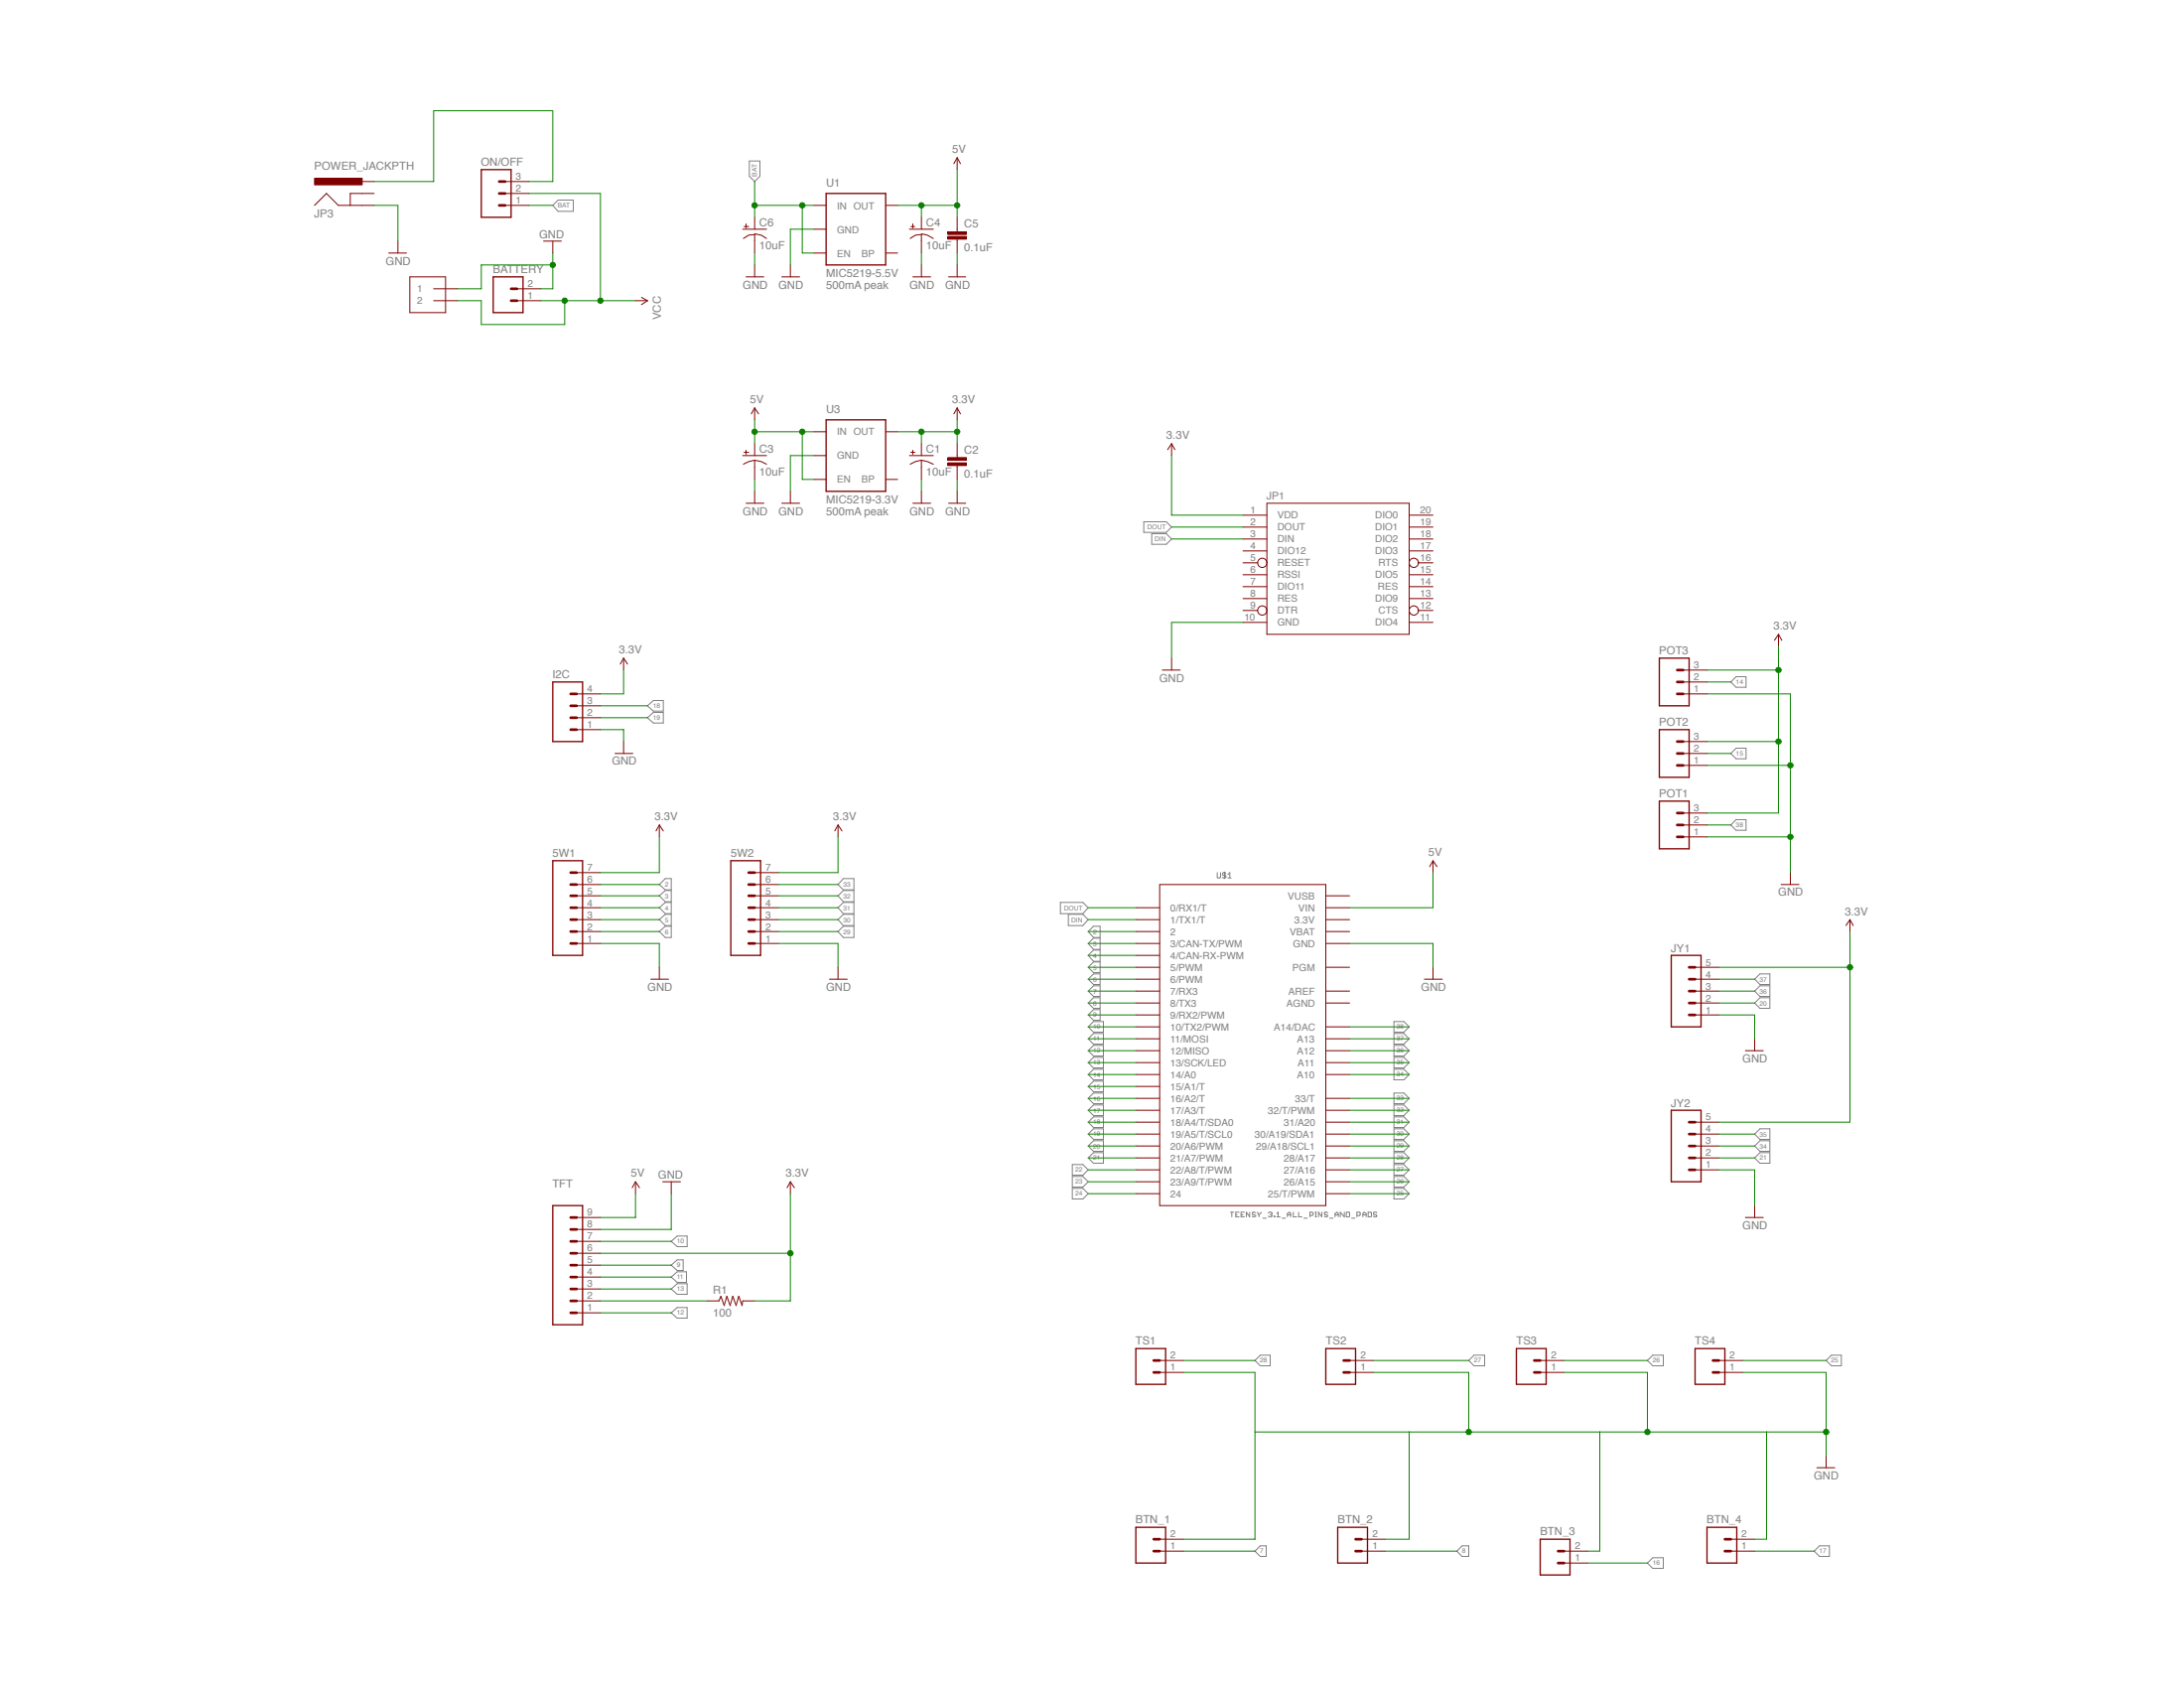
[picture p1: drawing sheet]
<svg xmlns="http://www.w3.org/2000/svg" width="279mm" height="216mm" viewBox="0 0 279 216" stroke-linecap="round" stroke-linejoin="round" font-family="sans-serif">
<g fill="none" stroke="#808080" stroke-width=".13">
<path d="M71.4 25.6h1.9v1.4h-1.9l-.7-.7zM95.9 20.6h1.3v1.9l-.7 .7-.6-.7zM146.3 66.7h2.9l.7 .7-.7 .7h-2.9zM147.3 68.3h1.9l.7 .6-.7 .7h-1.9zM82.8 90.3l.8-.7h1.3v1.4h-1.3zM82.8 91.8l.8-.7h1.3v1.4h-1.3zM221.4 87.2l.7-.6h1.3v1.3h-1.3zM221.4 96.4l.7-.7h1.3v1.3h-1.3zM84.3 116.1l.8-.7h.8v1.5h-.8zM84.3 117.6l.8-.7h.8v1.5h-.8zM84.3 119.1l.8-.6h.8v1.4h-.8zM84.3 113.1l.8-.7h.8v1.4h-.8z"/>
<path d="M84.3 114.6l.8-.7h.8v1.4h-.8zM107.2 116.1l.7-.7h1.3v1.5h-1.3zM107.2 117.6l.7-.7h1.3v1.5h-1.3zM107.9 118.5h1.3v1.4h-1.3l-.7-.8zM107.9 112.4h1.3v1.4h-1.3l-.7-.7zM107.9 113.9h1.3v1.4h-1.3l-.7-.7zM135.7 115.4h2.8l.7 .7-.7 .8h-2.8zM136.7 116.9h1.8l.7 .7-.7 .8h-1.8zM139.2 119.1l.7-.6h.8v1.4h-.8zM139.9 120h.8v1.4h-.8l-.7-.7zM155.7 111.6v.6l.1 .1 .3-.1v-.6M156.7 111.5v.9"/>
<path d="M156.8 111.8l-.1-.2h-.2l-.1 .3 .3 .1 .1 .2-.1 .1-.3-.1M157.1 112.3h.4M157.1 111.9l.2-.3v.7M221.4 105.5l.7-.7h1.3v1.4h-1.3zM139.2 129.8l.7-.7h.8v1.4h-.8zM139.2 128.3l.7-.7h.8v1.4h-.8zM139.2 132.9l.7-.7h1.3v1.3h-1.3zM139.2 134.4l.7-.7h1.3v1.4h-1.3zM139.2 135.9l.7-.7h1.3v1.4h-1.3zM139.2 137.4l.7-.6h1.3v1.3h-1.3zM139.2 123.7l.7-.7h.8v1.4h-.8zM139.2 125.2l.7-.6h.8v1.3h-.8z"/>
<path d="M139.2 126.8l.7-.7h.8v1.3h-.8zM139.2 139l.7-.7h1.3v1.3h-1.3zM139.9 130.7h1.3v1.3h-1.3l-.7-.7zM139.9 121.5h.8v1.5h-.8l-.7-.8zM178.3 130.7h1.3l.7 .6-.7 .7h-1.3zM178.3 132.2h1.3l.7 .7-.7 .6h-1.3zM178.3 133.7h1.3l.7 .7-.7 .7h-1.3zM178.3 135.2h1.3l.7 .7-.7 .7h-1.3zM178.3 136.8h1.3l.7 .6-.7 .7h-1.3zM178.3 139.8h1.3l.7 .7-.7 .7h-1.3zM225.1 127.6h1.3v1.4h-1.3l-.6-.7zM225.1 124.6h1.3v1.3h-1.3l-.6-.7z"/>
<path d="M225.1 126.1h1.3v1.3h-1.3l-.6-.6zM85.9 158.8l.7-.7h1.3v1.3h-1.3zM137.2 150.5h1.3l.7 .7-.7 .6h-1.3zM137.2 152h1.3l.7 .7-.7 .7h-1.3zM137.2 148.9h1.3l.7 .7-.7 .7h-1.3zM139.2 148.1l.7-.7h1.3v1.4h-1.3zM139.2 145.1l.7-.7h1.3v1.3h-1.3zM139.2 146.6l.7-.7h1.3v1.4h-1.3zM139.2 142l.7-.7h1.3v1.4h-1.3zM139.2 140.5l.7-.7h1.3v1.4h-1.3zM139.2 143.5l.7-.6h1.3v1.3h-1.3zM157.4 155h.4"/>
<path d="M157.6 155v.6M158.1 155.4h.2M158.5 155h-.4v.6h.4M158.8 155.4h.2M159.2 155h-.4v.6h.4M159.9 155v.6l-.5-.6v.6M160.6 155.1l-.1-.1-.3 .1 .1 .3 .3 .1-.1 .1h-.3M160.9 155l.2 .4M161.1 155.4v.2M161.3 155l-.2 .4M161.6 155.8h.4M162.2 155.1l.2-.1 .4 .1-.2 .3"/>
<path d="M162.5 155.4h.1M162.6 155.4l.2 .2h-.2h-.4M163 155.6h.1zM163.3 155.6h.5M163.3 155.2l.2-.2v.6M164 155.8h.4M164.7 155.4h.4M164.7 155.6v-.4l.3-.2 .1 .2v.4M165.5 155v.6h.4M166.1 155v.6h.5M166.8 155.8h.4M167.6 155.5l.4-.1v-.3l-.4-.1v.6"/>
<path d="M168.3 155h.1M168.3 155.6h.1M168.3 155v.6M169.1 155v.6l-.4-.6v.6M169.9 155.1l-.4-.1-.1 .1 .1 .3 .4 .1v.1h-.2h-.3M170.1 155.8h.4M170.8 155.4h.4M170.8 155.6v-.4l.2-.2 .2 .2v.4M172 155v.6l-.5-.6v.6M172.2 155h.4l.1 .1v.5h-.1h-.4zM172.9 155.8h.4M173.6 155.5h.3l.1-.4-.1-.1h-.3v.6"/>
<path d="M174.3 155.4h.5M174.3 155.6v-.4l.2-.2 .3 .2v.4M175 155h.4l.1 .1v.5h-.1h-.4zM176.1 155.1l-.1-.1-.3 .1 .1 .3 .3 .1-.1 .1h-.3M178.3 150.5h1.3l.7 .7-.7 .6h-1.3zM178.3 145.9h1.3l.7 .7-.7 .7h-1.3zM178.3 152h1.3l.7 .7-.7 .7h-1.3zM178.3 147.4h1.3l.7 .7-.7 .7h-1.3zM178.3 141.3h1.3l.7 .7-.7 .7h-1.3zM178.3 142.9h1.3l.7 .6-.7 .7h-1.3zM178.3 144.4h1.3l.7 .7-.7 .6h-1.3zM178.3 148.9h1.3l.7 .7-.7 .7h-1.3z"/>
<path d="M224.5 148.1l.6-.7h1.3v1.4h-1.3zM224.5 145.1l.6-.7h1.3v1.3h-1.3zM225.1 145.9h1.3v1.4h-1.3l-.6-.7zM85.9 161.8l.7-.7h.8v1.4h-.8zM85.9 164.9l.7-.7h1.3v1.3h-1.3zM85.9 167.9l.7-.7h1.3v1.4h-1.3zM85.9 163.3l.7-.6h1.2v1.3h-1.2zM161.2 173.3h1.3v1.4h-1.3l-.7-.7zM188.6 173.3h1.3v1.4h-1.3l-.7-.7zM210.8 174l.6-.7h1.4v1.4h-1.4zM233.6 174l.7-.7h1.3v1.4h-1.3zM160.5 198.4l.7-.7h.8v1.4h-.8z"/>
<path d="M187 197.7h.9v1.4h-.9l-.6-.7zM210.8 199.9l.6-.7h1.4v1.4h-1.4zM232.8 197.7h1.2v1.4h-1.2l-.7-.7z"/>
</g>
<g fill="none" stroke="#7f0200" stroke-width=".13">
<path d="M40.2 26.3l1.6-1.6 1.5 1.6h3M46.3 24.7h-1.5v1.6M64.6 26.3h3.1M64.6 24.7h3.1M64.6 23.2h3.1M81.3 38.5h1.5M82.1 38l.7 .5M82.8 38.5l-.7 .5M95 29.3h3.1M95.1 30.5l.7-.4 .7-.1v2.4M95.2 29h.6M95.4 28.6v.5"/>
<path d="M95.4 35.4h2.3M96.5 29.9l.9 .2 .7 .4M96.5 27.8v1.5M96.5 33.9v1.5M100 35.4h2.3M101.1 33.9v1.5M104.2 26.3h1.5M104.2 29.3h1.5M104.2 32.4h1.5M113.3 26.3h1.5M113.3 32.4h1.5M116.4 29.3h3"/>
<path d="M116.4 30.5l.7-.4 .8-.1v2.4M116.5 29h.5M116.8 28.6v.5M116.8 35.4h2.3M117.9 29.9l.7 .2 .8 .4M117.9 27.8v1.5M117.9 33.9v1.5M121.3 30.2h2.3v.4h-2.3zM121.3 29.7h2.3v.3h-2.3zM121.3 35.4h2.2M122.4 20.2v1.5M122.4 27.8v1.9"/>
<path d="M122.4 30.6v1.8M122.4 33.9v1.5M122.4 20.2l.5 .7M122.4 20.2l-.4 .7M95 58.3h3.1M95.2 57.8h.6M95.4 57.6v.5M96.5 58.9l.9 .1 .7 .4M96.5 58.9l-.7 .1-.7 .4M96.5 52.2v1.5M96.5 56.7v1.6M96.5 58.9v2.4"/>
<path d="M96.5 52.2l.5 .7M96.5 52.2l-.4 .7M104.2 55.2h1.5M104.2 58.3h1.5M113.3 55.2h1.5M116.4 58.3h3M116.5 57.8h.5M116.8 57.6v.5M117.9 58.9l.7 .1 .8 .4M117.9 58.9l-.8 .1-.7 .4M117.9 56.7v1.6M117.9 58.9v2.4"/>
<path d="M121.3 59.2h2.3v.3h-2.3zM121.3 58.5h2.3v.4h-2.3zM122.4 52.2v1.5M122.4 56.7v1.9M122.4 59.5v1.8M122.4 52.2l.5 .7M122.4 52.2l-.4 .7M95.4 64.4h2.3M96.5 62.8v1.6M100 64.4h2.3M101.1 62.8v1.6M104.2 61.3h1.5"/>
<path d="M113.3 61.3h1.5M116.8 64.4h2.3M117.9 62.8v1.6M121.3 64.4h2.2M122.4 62.8v1.6M159 78.1h1.9M159 68.9h3.1M159 65.9h3.1M159 67.4h3.1M159 70.5h3.1M159 79.6h3.1M159 73.5h3.1"/>
<path d="M159 76.6h3.1M159 75h3.1M159 72h1.9M162.1 64.4h18.2v16.7h-18.2zM180.3 68.9h3M180.3 65.9h3M180.3 67.4h3M180.3 70.5h3M180.3 79.6h3M180.3 73.5h3M180.3 76.6h3M180.3 75h3"/>
<path d="M181.5 78.1h1.8M181.5 72h1.8M145.3 119.1h3.1M145.3 117.6h3.1M145.3 116.1h3.1M148.4 113.1h21.2v41.1h-21.2zM169.6 119.1h3.1M169.6 117.6h3.1M169.6 116.1h3.1M169.6 114.6h3.1M145.3 134.4h3.1M145.3 132.9h3.1"/>
<path d="M145.3 131.3h3.1M145.3 129.8h3.1M145.3 128.3h3.1M145.3 126.8h3.1M145.3 125.2h3.1M145.3 123.7h3.1M145.3 122.2h3.1M145.3 120.7h3.1M145.3 139h3.1M145.3 137.4h3.1M145.3 135.9h3.1M169.6 134.4h3.1"/>
<path d="M169.6 132.9h3.1M169.6 131.3h3.1M169.6 128.3h3.1M169.6 126.8h3.1M169.6 123.7h3.1M169.6 120.7h3.1M169.6 137.4h3.1M169.6 135.9h3.1M145.3 151.2h3.1M145.3 149.6h3.1M145.3 148.1h3.1M145.3 146.6h3.1"/>
<path d="M145.3 145.1h3.1M145.3 143.5h3.1M145.3 142h3.1M145.3 140.5h3.1M145.3 152.7h3.1M169.6 151.2h3.1M169.6 149.6h3.1M169.6 148.1h3.1M169.6 146.6h3.1M169.6 145.1h3.1M169.6 143.5h3.1M169.6 142h3.1"/>
<path d="M169.6 140.5h3.1M169.6 152.7h3.1"/>
<circle cx="161.5" cy="72" r=".59"/>
<circle cx="161.5" cy="78.1" r=".59"/>
<circle cx="180.9" cy="72" r=".59"/>
<circle cx="180.9" cy="78.1" r=".59"/>
</g>
<path d="M61.6 21.7h3.8v6.1h-3.8zM105.7 24.7h7.6v9.2h-7.6zM105.7 53.7h7.6v9.1h-7.6z" fill="none" stroke="#7f0200" stroke-width=".17"/>
<path d="M63.9 23.2h.7M63.9 24.7h.7M63.9 26.3h.7M121.2 30.4h2.4M121.2 29.8h2.4M121.2 59.4h2.4M121.2 58.7h2.4" fill="none" stroke="#7f0200" stroke-width=".34"/>
<path d="M40.2 22.8h6.1v.8h-6.1z" fill="#7f0200"/>
<g fill="none" stroke="#7f0200" stroke-width=".13">
<path d="M40.2 22.8h6.1v.8h-6.1zM46.3 24.7h1.6M46.3 26.3h1.6M46.3 23.2h1.6M49.7 32.4h2.3M50.9 30.8v1.6M52.4 35.4h4.6v4.6h-4.6zM55.5 38.5h3M55.5 36.9h3M66.1 38.5h3.1M66.1 36.9h3.1M69.5 30.8h2.3"/>
<path d="M70.7 30.8v1.6M149.9 56.7l.4 .8M149.9 56.7l-.5 .8M149.9 56.7v1.6M73.8 93.3h3M73.8 91.8h3M73.8 90.3h3M73.8 88.8h3M78.7 96.4h2.3M79.8 84.2l.5 .7M79.8 84.2l-.4 .7M79.8 84.2v1.5"/>
<path d="M79.8 94.8v1.6M148.7 85.7h2.3M149.9 84.2v1.5M215.3 85.7h3.1M215.3 88.8h3.1M215.3 96.4h3.1M215.3 97.9h3.1M215.3 94.8h3.1M215.3 87.2h3.1M227.5 81.1l.4 .8M227.5 81.1l-.5 .8M227.5 81.1v1.6"/>
<path d="M73.8 119.1h3M73.8 117.6h3M73.8 116.1h3M73.8 114.6h3M73.8 113.1h3M73.8 111.6h3M84.3 105.5l.6 .8M84.3 105.5l-.4 .8M84.3 105.5v1.5M96.5 119.1h3.1M96.5 117.6h3.1M96.5 116.1h3.1"/>
<path d="M96.5 114.6h3.1M96.5 113.1h3.1M96.5 111.6h3.1M107.2 105.5l.5 .8M107.2 105.5l-.4 .8M107.2 105.5v1.5M183.3 110.1l.5 .7M183.3 110.1l-.4 .7M183.3 110.1v1.5M215.3 107h3.1M215.3 105.5h3.1M215.3 104h3.1"/>
<path d="M227.9 113.1h2.2M229 111.6v1.5M236.7 117.6l.4 .8M236.7 117.6l-.5 .8M236.7 117.6v1.5M73.8 120.7h3M83.2 125.2h2.3M84.3 123.7v1.5M96.5 120.7h3.1M106.1 125.2h2.3M107.2 123.7v1.5M182.2 125.2h2.3"/>
<path d="M183.3 123.7v1.5M216.9 129.8h3M216.9 128.3h3M216.9 126.8h3M216.9 125.2h3M216.9 123.7h3M223.3 134.4h2.3M224.5 132.9v1.5M73.8 158.8h3M73.8 157.2h3M73.8 155.7h3M81.3 151.2l.5 .7"/>
<path d="M81.3 151.2l-.4 .7M81.3 151.2v1.5M84.8 151.2h2.3M85.9 151.2v1.5M101.1 151.2l.5 .7M101.1 151.2l-.4 .7M101.1 151.2v1.5M216.9 149.6h3M216.9 148.1h3M216.9 146.6h3M216.9 145.1h3M216.9 143.5h3"/>
<path d="M223.3 155.7h2.3M224.5 154.2v1.5M73.8 167.9h3M73.8 166.4h3M73.8 164.9h3M73.8 163.3h3M73.8 161.8h3M73.8 160.3h3M90.4 166.4h1.6l.2-.6 .4 1.2 .4-1.2 .4 1.2 .3-1.2 .5 1.2 .3-1.2 .4 1.2 .1-.6h1.5M148.4 175.5h3M148.4 174h3M172.7 175.5h3"/>
<path d="M172.7 174h3M197 175.5h3.1M197 174h3.1M219.9 175.5h3M219.9 174h3M148.4 198.4h3M148.4 196.9h3M174.2 198.4h3M174.2 196.9h3M200.1 198.4h3M200.1 199.9h3M221.4 198.4h3.1"/>
<path d="M221.4 196.9h3.1M232.4 187.7h2.3M233.6 186.2v1.5"/>
</g>
<g fill="none" stroke="#7f0200" stroke-width=".17">
<path d="M63.1 35.4h3.8v4.6h-3.8zM70.7 87.2h3.8v7.6h-3.8zM212.3 93.3h3.8v6.1h-3.8zM212.3 84.2h3.8v6.1h-3.8zM70.7 110.1h3.8v12.1h-3.8zM93.5 110.1h3.8v12.1h-3.8zM212.3 102.5h3.8v6.1h-3.8zM213.8 122.2h3.8v9.1h-3.8zM70.7 154.2h3.8v15.2h-3.8zM213.8 142h3.8v9.2h-3.8zM145.3 172.5h3.8v4.6h-3.8zM169.6 172.5h3.8v4.6h-3.8z"/>
<path d="M194 172.5h3.8v4.6h-3.8zM216.9 172.5h3.8v4.6h-3.8zM145.3 195.3h3.8v4.6h-3.8zM171.1 195.3h3.8v4.6h-3.8zM197 196.9h3.9v4.5h-3.9zM218.4 195.3h3.8v4.6h-3.8z"/>
</g>
<g fill="none" stroke="#7f0200" stroke-width=".34">
<path d="M65.4 36.9h.7M65.4 38.5h.7M73 90.3h.8M73 91.8h.8M73 93.3h.8M73 88.8h.8M214.6 88.8h.7M214.6 94.8h.7M214.6 96.4h.7M214.6 97.9h.7M214.6 85.7h.7M214.6 87.2h.7"/>
<path d="M73 117.6h.8M73 119.1h.8M73 114.6h.8M73 116.1h.8M73 113.1h.8M73 111.6h.8M95.8 117.6h.7M95.8 119.1h.7M95.8 114.6h.7M95.8 116.1h.7M95.8 113.1h.7M95.8 111.6h.7"/>
<path d="M214.6 104h.7M214.6 105.5h.7M214.6 107h.7M73 120.7h.8M95.8 120.7h.7M216.1 126.8h.8M216.1 128.3h.8M216.1 129.8h.8M216.1 123.7h.8M216.1 125.2h.8M73 158.8h.8M73 157.2h.8"/>
<path d="M73 155.7h.8M216.1 146.6h.8M216.1 148.1h.8M216.1 149.6h.8M216.1 143.5h.8M216.1 145.1h.8M73 164.9h.8M73 166.4h.8M73 167.9h.8M73 161.8h.8M73 163.3h.8M73 160.3h.8"/>
<path d="M147.6 174h.8M147.6 175.5h.8M171.9 174h.8M171.9 175.5h.8M196.3 174h.7M196.3 175.5h.7M219.1 174h.8M219.1 175.5h.8M147.6 196.9h.8M147.6 198.4h.8M173.4 196.9h.8M173.4 198.4h.8"/>
<path d="M199.3 198.4h.8M199.3 199.9h.8M220.7 196.9h.7M220.7 198.4h.7"/>
</g>
<path d="M47.9 26.3h3v4.5M61.6 33.9h9.1M70.7 32.4v4.5h-1.5M96.5 32.4v1.5M104.2 29.3h-3.1v4.6M117.9 32.4v1.5M122.4 32.4v1.5M104.2 58.3h-3.1v4.5M96.5 61.3v1.5M117.9 61.3v1.5M122.4 61.3v1.5" fill="none" stroke="#0c8100" stroke-width=".13"/>
<circle cx="70.7" cy="33.9" r=".34" fill="#0c8100"/>
<g fill="none" stroke="#0c8100" stroke-width=".13">
<path d="M61.6 33.9v3h-3.1M159 79.6h-9.1v4.6M76.8 93.3h3v1.5M218.4 88.8h10.6v22.8M218.4 97.9h10.6M218.4 107h10.6M172.7 120.7h10.6v3M219.9 129.8h4.6v3.1M85.9 152.7v4.5h-9.1M219.9 149.6h4.6v4.6"/>
<circle cx="70.7" cy="33.9" r=".34"/>
</g>
<circle cx="229" cy="97.9" r=".34" fill="#0c8100"/>
<circle cx="229" cy="97.9" r=".34" fill="none" stroke="#0c8100" stroke-width=".13"/>
<circle cx="229" cy="107" r=".34" fill="#0c8100"/>
<g fill="none" stroke="#0c8100" stroke-width=".13">
<path d="M76.8 120.7h7.5v3M99.6 120.7h7.6v3M151.4 175.5h9.1v7.7h19.8M175.7 175.5h12.2v7.7h45.7M200.1 175.5h10.7v7.7M222.9 175.5h10.7v10.7"/>
<circle cx="229" cy="107" r=".34"/>
</g>
<circle cx="187.9" cy="183.1" r=".34" fill="#0c8100"/>
<circle cx="187.9" cy="183.2" r=".34" fill="none" stroke="#0c8100" stroke-width=".13"/>
<circle cx="210.7" cy="183.1" r=".34" fill="#0c8100"/>
<circle cx="210.8" cy="183.2" r=".34" fill="none" stroke="#0c8100" stroke-width=".13"/>
<circle cx="233.6" cy="183.1" r=".34" fill="#0c8100"/>
<g fill="none" stroke="#0c8100" stroke-width=".13">
<path d="M102.6 55.2v6.1h1.6M104.2 55.2h-7.7v1.5M160.5 183.2v13.7h-9.1M187.9 183.2h-7.6v13.7h-3.1M204.7 183.2v15.2h-1.6M226 183.2v13.7h-1.5"/>
<circle cx="233.6" cy="183.2" r=".34"/>
</g>
<circle cx="102.6" cy="55.2" r=".34" fill="#0c8100"/>
<circle cx="102.6" cy="55.2" r=".34" fill="none" stroke="#0c8100" stroke-width=".13"/>
<circle cx="96.5" cy="55.2" r=".34" fill="#0c8100"/>
<g fill="none" stroke="#0c8100" stroke-width=".13">
<path d="M114.8 26.3h7.6v1.5M117.9 26.3v1.5M96.5 53.7v1.5"/>
<circle cx="96.5" cy="55.2" r=".34"/>
</g>
<circle cx="117.9" cy="26.2" r=".34" fill="#0c8100"/>
<circle cx="117.9" cy="26.3" r=".34" fill="none" stroke="#0c8100" stroke-width=".13"/>
<circle cx="122.4" cy="26.2" r=".34" fill="#0c8100"/>
<g fill="none" stroke="#0c8100" stroke-width=".13">
<path d="M122.4 21.7v4.6M114.8 55.2h7.6v1.5M117.9 55.2v1.5M183.3 111.6v4.5h-10.6M81.3 152.7v3h-4.5"/>
<circle cx="122.4" cy="26.3" r=".34"/>
</g>
<circle cx="117.9" cy="55.2" r=".34" fill="#0c8100"/>
<circle cx="117.9" cy="55.2" r=".34" fill="none" stroke="#0c8100" stroke-width=".13"/>
<circle cx="122.4" cy="55.2" r=".34" fill="#0c8100"/>
<g fill="none" stroke="#0c8100" stroke-width=".13">
<path d="M122.4 53.7v1.5M149.9 58.3v7.6h9.1M101.1 152.7v13.7h-4.6M76.8 160.3h24.3"/>
<circle cx="122.4" cy="55.2" r=".34"/>
</g>
<circle cx="101.1" cy="160.3" r=".34" fill="#0c8100"/>
<g fill="none" stroke="#0c8100" stroke-width=".13">
<path d="M79.8 85.7v3.1h-3M236.7 119.1v24.4h-16.8M219.9 123.7h16.8"/>
<circle cx="101.1" cy="160.3" r=".34"/>
</g>
<circle cx="236.6" cy="123.7" r=".34" fill="#0c8100"/>
<g fill="none" stroke="#0c8100" stroke-width=".13">
<path d="M218.4 85.7h9.1M218.4 94.8h9.1M227.5 82.7v21.3h-9.1"/>
<circle cx="236.7" cy="123.7" r=".34"/>
</g>
<circle cx="227.5" cy="85.7" r=".34" fill="#0c8100"/>
<circle cx="227.5" cy="85.7" r=".34" fill="none" stroke="#0c8100" stroke-width=".13"/>
<circle cx="227.5" cy="94.8" r=".34" fill="#0c8100"/>
<g fill="none" stroke="#0c8100" stroke-width=".13">
<path d="M47.9 23.2h7.6v-9h15.2v9h-3M69.2 38.5h12.1M72.2 38.5v3h-10.6M84.3 107v4.6h-7.5M107.2 107v4.6h-7.6"/>
<circle cx="227.5" cy="94.8" r=".34"/>
</g>
<circle cx="72.2" cy="38.4" r=".34" fill="#0c8100"/>
<g fill="none" stroke="#0c8100" stroke-width=".13">
<path d="M67.7 24.7h9.1v13.8"/>
<circle cx="72.2" cy="38.5" r=".34"/>
</g>
<circle cx="76.8" cy="38.4" r=".34" fill="#0c8100"/>
<g fill="none" stroke="#0c8100" stroke-width=".13">
<path d="M58.5 38.5h3.1v3M67.7 26.3h3M102.6 26.3v6.1h1.6M104.2 26.3h-7.7v1.5"/>
<circle cx="76.8" cy="38.5" r=".34"/>
</g>
<circle cx="102.6" cy="26.2" r=".34" fill="#0c8100"/>
<g fill="none" stroke="#0c8100" stroke-width=".13">
<path d="M96.5 23.2v3.1"/>
<circle cx="102.6" cy="26.3" r=".34"/>
</g>
<circle cx="96.5" cy="26.2" r=".34" fill="#0c8100"/>
<g fill="none" stroke="#0c8100" stroke-width=".13">
<path d="M149.9 67.4h9.1M149.9 68.9h9.1M76.8 90.3h6M76.8 91.8h6M218.4 87.2h3M218.4 96.4h3M76.8 116.1h7.5M76.8 117.6h7.5M76.8 119.1h7.5M76.8 113.1h7.5M76.8 114.6h7.5M99.6 116.1h7.6"/>
<path d="M99.6 117.6h7.6M99.6 119.1h7.6M99.6 113.1h7.6M99.6 114.6h7.6M139.2 116.1h6.1M139.2 117.6h6.1M139.2 119.1h6.1M218.4 105.5h3M139.2 120.7h6.1M139.2 122.2h6.1M139.2 123.7h6.1M139.2 125.2h6.1"/>
<path d="M139.2 126.8h6.1M139.2 128.3h6.1M139.2 129.8h6.1M139.2 131.3h6.1M139.2 132.9h6.1M139.2 134.4h6.1M139.2 135.9h6.1M139.2 137.4h6.1M139.2 139h6.1M172.7 131.3h7.6M172.7 132.9h7.6M172.7 134.4h7.6"/>
<path d="M172.7 135.9h7.6M172.7 137.4h7.6M219.9 125.2h4.6M219.9 126.8h4.6M219.9 128.3h4.6M76.8 158.8h9.1M139.2 140.5h6.1M139.2 142h6.1M139.2 143.5h6.1M139.2 145.1h6.1M139.2 146.6h6.1M139.2 148.1h6.1"/>
<path d="M139.2 149.6h6.1M139.2 151.2h6.1M139.2 152.7h6.1M172.7 140.5h7.6M172.7 142h7.6M172.7 143.5h7.6M172.7 145.1h7.6M172.7 146.6h7.6M172.7 148.1h7.6M172.7 149.6h7.6M172.7 151.2h7.6M172.7 152.7h7.6"/>
<path d="M219.9 145.1h4.6M219.9 146.6h4.6M219.9 148.1h4.6M76.8 161.8h9.1M76.8 163.3h9.1M76.8 167.9h9.1M76.8 164.9h9.1M76.8 166.4h13.6M151.4 174h9.1M175.7 174h12.2M200.1 174h10.7M222.9 174h10.7"/>
<path d="M151.4 198.4h9.1M177.2 198.4h9.2M203.1 199.9h7.7M224.5 198.4h7.6"/>
<circle cx="96.5" cy="26.3" r=".34"/>
</g>
<g font-size="1.4" fill="#808080">
<text x="40.2" y="21.7">POWER_JACKPTH</text>
<text x="61.5" y="21.3">ON/OFF</text>
<text x="105.7" y="23.8">U1</text>
<text x="121.8" y="19.6">5V</text>
<text x="40.2" y="27.8">JP3</text>
<text x="97.2" y="28.9">C6</text>
<text x="118.5" y="28.9">C4</text>
<text x="123.3" y="29.1">C5</text>
<text x="49.3" y="33.9">GND</text>
<text x="63" y="35">BATTERY</text>
<text x="69" y="30.4">GND</text>
<text x="97.2" y="31.8">10uF</text>
<text x="105.7" y="35.4">MIC5219-5.5V</text>
<text x="118.5" y="31.8">10uF</text>
<text x="123.3" y="32.1">0.1uF</text>
<text x="84.6" y="40.9" transform="rotate(-90 84.6 40.9)">VCC</text>
<text x="95" y="36.9">GND</text>
<text x="99.6" y="36.9">GND</text>
<text x="105.7" y="36.9">500mA peak</text>
<text x="116.3" y="36.9">GND</text>
<text x="120.9" y="36.9">GND</text>
<text x="95.9" y="51.6">5V</text>
<text x="105.7" y="52.8">U3</text>
<text x="121.8" y="51.6">3.3V</text>
<text x="97.2" y="57.9">C3</text>
<text x="118.5" y="57.9">C1</text>
<text x="123.3" y="58">C2</text>
<text x="149.2" y="56.1">3.3V</text>
<text x="95" y="65.9">GND</text>
<text x="97.2" y="60.8">10uF</text>
<text x="99.6" y="65.9">GND</text>
<text x="105.7" y="64.3">MIC5219-3.3V</text>
<text x="105.7" y="65.9">500mA peak</text>
<text x="116.3" y="65.9">GND</text>
<text x="118.5" y="60.8">10uF</text>
<text x="120.9" y="65.9">GND</text>
<text x="123.3" y="61.1">0.1uF</text>
<text x="162" y="63.9">JP1</text>
<text x="79.2" y="83.5">3.3V</text>
<text x="212.3" y="83.7">POT3</text>
<text x="226.9" y="80.5">3.3V</text>
<text x="70.7" y="86.7">I2C</text>
<text x="148.3" y="87.2">GND</text>
<text x="212.3" y="92.8">POT2</text>
<text x="78.3" y="97.8">GND</text>
<text x="212.3" y="102">POT1</text>
<text x="83.8" y="104.9">3.3V</text>
<text x="106.6" y="104.9">3.3V</text>
<text x="70.7" y="109.6">5W1</text>
<text x="93.5" y="109.6">5W2</text>
<text x="182.7" y="109.4">5V</text>
<text x="227.5" y="114.6">GND</text>
<text x="236" y="117">3.3V</text>
<text x="213.8" y="121.8">JY1</text>
<text x="82.8" y="126.8">GND</text>
<text x="105.7" y="126.8">GND</text>
<text x="181.8" y="126.8">GND</text>
<text x="222.9" y="135.9">GND</text>
<text x="213.8" y="141.5">JY2</text>
<text x="70.7" y="151.9">TFT</text>
<text x="80.7" y="150.5">5V</text>
<text x="84.2" y="150.7">GND</text>
<text x="100.5" y="150.5">3.3V</text>
<text x="222.9" y="157.2">GND</text>
<text x="91.2" y="165.5">R1</text>
<text x="91.2" y="168.3">100</text>
<text x="145.3" y="172">TS1</text>
<text x="169.6" y="172">TS2</text>
<text x="194" y="172">TS3</text>
<text x="216.8" y="172">TS4</text>
<text x="232.1" y="189.2">GND</text>
<text x="145.3" y="194.8">BTN_1</text>
<text x="171.1" y="194.8">BTN_2</text>
<text x="197" y="196.4">BTN_3</text>
<text x="218.3" y="194.8">BTN_4</text>
</g>
<g font-size="1.3" fill="#808080">
<text x="66" y="23">3</text>
<text x="66" y="26.1">1</text>
<text x="66" y="24.5">2</text>
<text x="107.1" y="26.7">IN OUT</text>
<text x="107.1" y="29.8">GND</text>
<text x="107.1" y="32.8">EN</text>
<text x="110.2" y="32.8">BP</text>
<text x="53.4" y="37.4">1</text>
<text x="53.4" y="38.9">2</text>
<text x="67.5" y="38.3">1</text>
<text x="67.5" y="36.7">2</text>
<text x="107.1" y="55.7">IN OUT</text>
<text x="107.1" y="58.7">GND</text>
<text x="107.1" y="61.8">EN</text>
<text x="110.2" y="61.8">BP</text>
<text x="159.9" y="65.7">1</text>
<text x="181.7" y="65.7">20</text>
<text x="159.9" y="68.7">3</text>
<text x="159.9" y="70.2">4</text>
<text x="159.9" y="67.2">2</text>
<text x="159.9" y="71.7">5</text>
<text x="163.4" y="69.4">DIN</text>
<text x="163.4" y="70.9">DIO12</text>
<text x="163.4" y="67.9">DOUT</text>
<text x="163.4" y="66.3">VDD</text>
<text x="175.9" y="66.3">DIO0</text>
<text x="175.9" y="67.9">DIO1</text>
<text x="175.9" y="69.4">DIO2</text>
<text x="175.9" y="70.9">DIO3</text>
<text x="181.7" y="67.2">19</text>
<text x="181.7" y="68.7">18</text>
<text x="181.7" y="70.2">17</text>
<text x="181.7" y="71.7">16</text>
<text x="159.9" y="74.8">7</text>
<text x="159.9" y="77.8">9</text>
<text x="159.9" y="76.3">8</text>
<text x="159.9" y="73.3">6</text>
<text x="163.4" y="75.5">DIO11</text>
<text x="163.4" y="77">RES</text>
<text x="163.4" y="72.4">RESET</text>
<text x="163.4" y="73.9">RSSI</text>
<text x="175.9" y="74">DIO5</text>
<text x="175.9" y="77">DIO9</text>
<text x="176.3" y="75.5">RES</text>
<text x="176.3" y="72.4">RTS</text>
<text x="181.7" y="77.8">12</text>
<text x="181.7" y="73.3">15</text>
<text x="181.7" y="76.3">13</text>
<text x="181.7" y="74.8">14</text>
<text x="159.2" y="79.4">10</text>
<text x="163.4" y="78.5">DTR</text>
<text x="163.4" y="80">GND</text>
<text x="175.9" y="80.1">DIO4</text>
<text x="176.3" y="78.5">CTS</text>
<text x="181.7" y="79.4">11</text>
<text x="75.1" y="88.5">4</text>
<text x="216.7" y="88.5">1</text>
<text x="216.7" y="87">2</text>
<text x="216.7" y="85.5">3</text>
<text x="75.1" y="93.1">1</text>
<text x="75.1" y="91.5">2</text>
<text x="75.1" y="90">3</text>
<text x="216.7" y="94.6">3</text>
<text x="216.7" y="97.6">1</text>
<text x="216.7" y="96.1">2</text>
<text x="216.7" y="106.8">1</text>
<text x="216.7" y="105.2">2</text>
<text x="216.7" y="103.7">3</text>
<text x="75.1" y="112.9">6</text>
<text x="75.1" y="111.3">7</text>
<text x="97.9" y="112.9">6</text>
<text x="97.9" y="111.3">7</text>
<text x="75.1" y="119">2</text>
<text x="75.1" y="117.4">3</text>
<text x="75.1" y="115.9">4</text>
<text x="75.1" y="114.4">5</text>
<text x="97.9" y="119">2</text>
<text x="97.9" y="117.4">3</text>
<text x="97.9" y="115.9">4</text>
<text x="97.9" y="114.4">5</text>
<text x="149.7" y="119.6">2</text>
<text x="149.7" y="118.1">1/TX1/T</text>
<text x="149.7" y="116.6">0/RX1/T</text>
<text x="164.8" y="115.1">VUSB</text>
<text x="165" y="119.6">VBAT</text>
<text x="165.6" y="118.1">3.3V</text>
<text x="166.1" y="116.6">VIN</text>
<text x="75.1" y="120.5">1</text>
<text x="97.9" y="120.5">1</text>
<text x="149.7" y="125.7">6/PWM</text>
<text x="149.7" y="124.2">5/PWM</text>
<text x="149.7" y="122.7">4/CAN-RX-PWM</text>
<text x="149.7" y="121.1">3/CAN-TX/PWM</text>
<text x="165.3" y="124.2">PGM</text>
<text x="165.4" y="121.2">GND</text>
<text x="218.2" y="125">4</text>
<text x="218.2" y="123.5">5</text>
<text x="149.7" y="131.8">10/TX2/PWM</text>
<text x="149.7" y="130.3">9/RX2/PWM</text>
<text x="149.7" y="128.8">8/TX3</text>
<text x="149.7" y="127.2">7/RX3</text>
<text x="163" y="131.8">A14/DAC</text>
<text x="164.6" y="128.8">AGND</text>
<text x="164.8" y="127.3">AREF</text>
<text x="218.2" y="129.6">1</text>
<text x="218.2" y="128.1">2</text>
<text x="218.2" y="126.6">3</text>
<text x="149.7" y="134.8">12/MISO</text>
<text x="149.7" y="133.3">11/MOSI</text>
<text x="149.7" y="137.9">14/A0</text>
<text x="149.7" y="136.4">13/SCK/LED</text>
<text x="165.9" y="137.9">A10</text>
<text x="165.9" y="134.9">A12</text>
<text x="165.9" y="133.3">A13</text>
<text x="166" y="136.4">A11</text>
<text x="149.7" y="144">18/A4/T/SDA0</text>
<text x="149.7" y="142.5">17/A3/T</text>
<text x="149.7" y="140.9">16/A2/T</text>
<text x="149.7" y="139.4">15/A1/T</text>
<text x="162.2" y="142.5">32/T/PWM</text>
<text x="165.7" y="141">33/T</text>
<text x="218.2" y="143.3">5</text>
<text x="149.7" y="148.6">21/A7/PWM</text>
<text x="149.7" y="147">20/A6/PWM</text>
<text x="149.7" y="145.5">19/A5/T/SCL0</text>
<text x="160.5" y="145.5">30/A19/SDA1</text>
<text x="160.7" y="147">29/A18/SCL1</text>
<text x="164.2" y="148.6">28/A17</text>
<text x="164.2" y="144">31/A20</text>
<text x="218.2" y="149.4">1</text>
<text x="218.2" y="147.9">2</text>
<text x="218.2" y="146.4">3</text>
<text x="218.2" y="144.8">4</text>
<text x="75.1" y="155.5">9</text>
<text x="149.7" y="151.6">23/A9/T/PWM</text>
<text x="149.7" y="150.1">22/A8/T/PWM</text>
<text x="149.7" y="153.1">24</text>
<text x="162.2" y="153.1">25/T/PWM</text>
<text x="164.2" y="151.6">26/A15</text>
<text x="164.2" y="150.1">27/A16</text>
<text x="75.1" y="161.6">5</text>
<text x="75.1" y="160.1">6</text>
<text x="75.1" y="158.5">7</text>
<text x="75.1" y="157">8</text>
<text x="75.1" y="167.7">1</text>
<text x="75.1" y="166.2">2</text>
<text x="75.1" y="164.6">3</text>
<text x="75.1" y="163.1">4</text>
<text x="149.7" y="173.8">2</text>
<text x="174.1" y="173.8">2</text>
<text x="198.4" y="173.8">2</text>
<text x="221.3" y="173.8">2</text>
<text x="149.7" y="175.3">1</text>
<text x="174.1" y="175.3">1</text>
<text x="198.4" y="175.3">1</text>
<text x="221.3" y="175.3">1</text>
<text x="149.7" y="196.6">2</text>
<text x="175.6" y="196.6">2</text>
<text x="222.8" y="196.6">2</text>
<text x="149.7" y="198.1">1</text>
<text x="175.6" y="198.1">1</text>
<text x="201.5" y="199.7">1</text>
<text x="201.5" y="198.1">2</text>
<text x="222.8" y="198.1">1</text>
</g>
<g font-size=".8" fill="#808080">
<text x="96.8" y="22.6" transform="rotate(-90 96.8 22.6)">BAT</text>
<text x="71.3" y="26.6">BAT</text>
<text x="146.8" y="67.7">DOUT</text>
<text x="147.7" y="69.2">DIN</text>
<text x="222.1" y="87.5">14</text>
<text x="83.5" y="90.5">18</text>
<text x="83.5" y="92.1">19</text>
<text x="222.1" y="96.6">15</text>
<text x="222.1" y="105.8">38</text>
<text x="85" y="113.4">2</text>
<text x="107.9" y="113.4">33</text>
<text x="85" y="114.9">3</text>
<text x="85" y="116.4">4</text>
<text x="85" y="117.9">5</text>
<text x="85" y="119.5">6</text>
<text x="107.9" y="119.5">29</text>
<text x="107.9" y="117.9">30</text>
<text x="107.9" y="116.4">31</text>
<text x="107.9" y="114.9">32</text>
<text x="136.1" y="116.4">DOUT</text>
<text x="137.1" y="117.9">DIN</text>
<text x="139.9" y="119.5">2</text>
<text x="139.9" y="121">3</text>
<text x="139.9" y="122.5">4</text>
<text x="139.9" y="124">5</text>
<text x="139.9" y="125.6">6</text>
<text x="225.1" y="125.6">37</text>
<text x="139.9" y="127.1">7</text>
<text x="139.9" y="128.6">8</text>
<text x="139.9" y="130.1">9</text>
<text x="139.9" y="131.6">10</text>
<text x="178.7" y="131.6">38</text>
<text x="225.1" y="128.6">20</text>
<text x="225.1" y="127.1">36</text>
<text x="139.9" y="133.2">11</text>
<text x="139.9" y="134.7">12</text>
<text x="139.9" y="136.2">13</text>
<text x="139.9" y="137.7">14</text>
<text x="178.7" y="137.7">34</text>
<text x="178.7" y="136.2">35</text>
<text x="178.7" y="134.7">36</text>
<text x="178.7" y="133.2">37</text>
<text x="139.9" y="139.3">15</text>
<text x="139.9" y="140.8">16</text>
<text x="139.9" y="142.3">17</text>
<text x="139.9" y="143.8">18</text>
<text x="178.7" y="143.8">31</text>
<text x="178.7" y="142.3">32</text>
<text x="178.7" y="140.8">33</text>
<text x="137.6" y="149.9">22</text>
<text x="139.9" y="145.3">19</text>
<text x="139.9" y="146.9">20</text>
<text x="139.9" y="148.4">21</text>
<text x="178.7" y="149.9">27</text>
<text x="178.7" y="148.4">28</text>
<text x="178.7" y="146.9">29</text>
<text x="178.7" y="145.3">30</text>
<text x="225.1" y="148.4">21</text>
<text x="225.1" y="146.9">34</text>
<text x="225.1" y="145.4">35</text>
<text x="137.6" y="151.4">23</text>
<text x="137.6" y="153">24</text>
<text x="178.7" y="153">25</text>
<text x="178.7" y="151.4">26</text>
<text x="86.6" y="159.1">10</text>
<text x="86.6" y="162.1">9</text>
<text x="86.6" y="163.6">11</text>
<text x="86.6" y="165.1">13</text>
<text x="86.6" y="168.2">12</text>
<text x="161.2" y="174.3">28</text>
<text x="188.6" y="174.3">27</text>
<text x="211.4" y="174.3">26</text>
<text x="234.3" y="174.3">25</text>
<text x="161.2" y="198.6">7</text>
<text x="187.1" y="198.6">8</text>
<text x="211.4" y="200.2">16</text>
<text x="232.7" y="198.6">17</text>
</g>
</svg>
